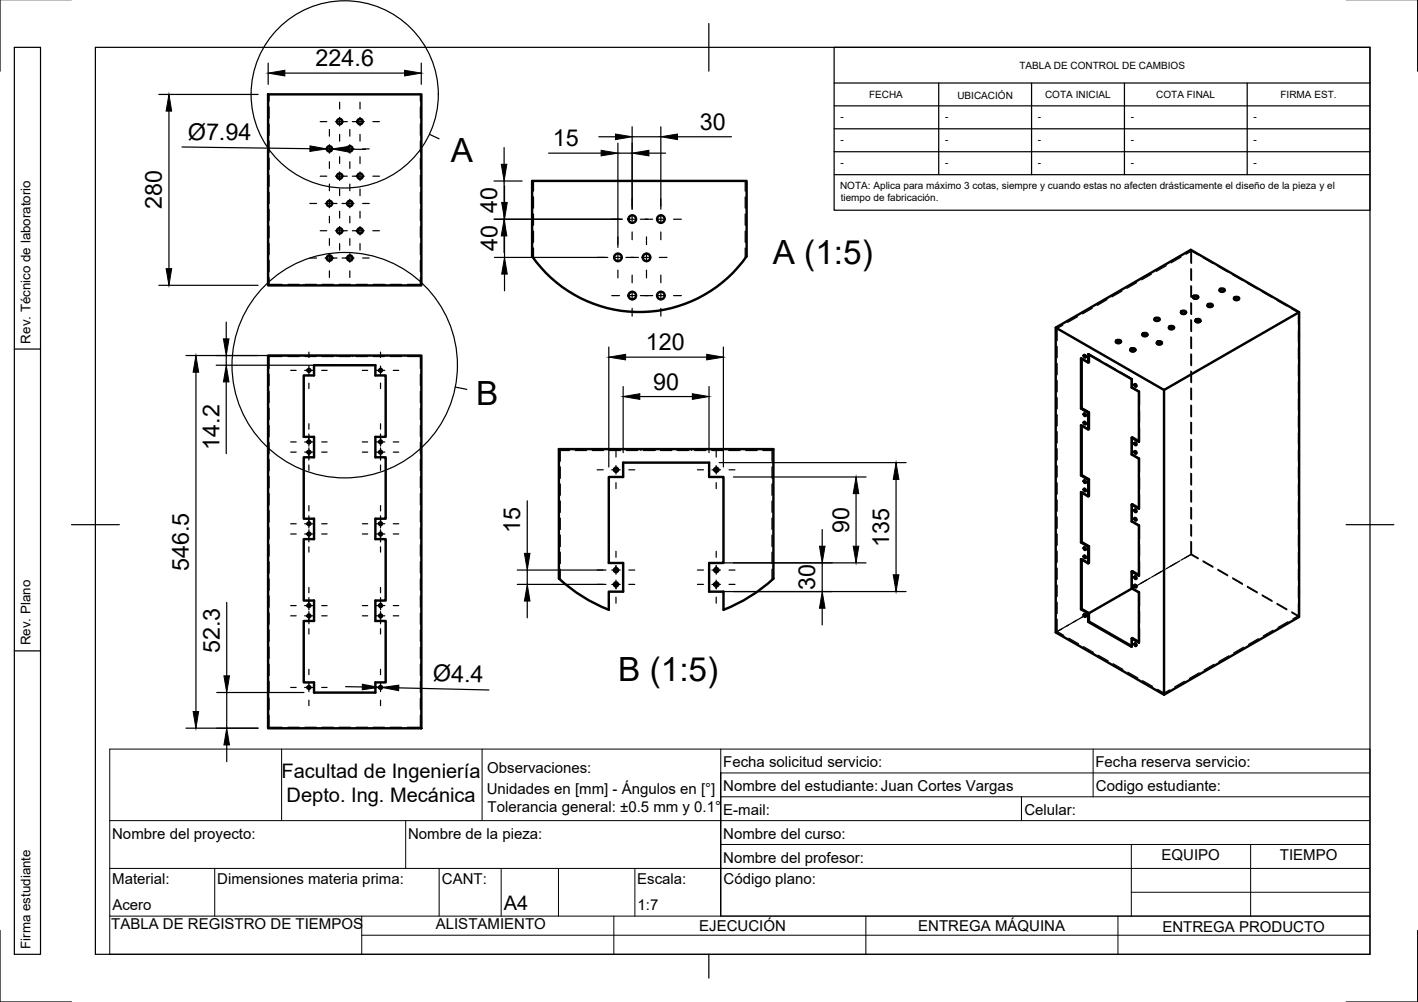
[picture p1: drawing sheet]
<svg xmlns="http://www.w3.org/2000/svg" width="297mm" height="210mm" viewBox="0 0 297 210" stroke-linecap="round" stroke-linejoin="round" font-family="sans-serif">
<!-- layer: Visible -->
<g fill="none" stroke="#000" stroke-width=".51">
<path d="M56.2 19.8h32.1v40h-32.1zM111.5 37.9h44.9v15.8a27.5 27.5 0 0 1-44.9 0zM56.2 74.5h32.1v78.1h-32.1zM63.6 78.6h2.2v-2.1h12.8v2.1h2.2v12.9h-2.2v4.3h2.2v12.9h-2.2v4.2h2.2v12.9h-2.2v4.3h2.2v12.9h-2.2v2.1h-12.8v-2.1h-2.2v-12.9h2.2v-4.3h-2.2v-12.9h2.2v-4.2h-2.2v-12.9h2.2v-4.3h-2.2zM221.1 68.6l22.7 13.1 28.3-16.3-22.7-13.1-28.3 16.3v63.9l22.7 13M226.6 75.2v10.3M227.2 74.4l.2 .4M227.9 76v-1.8l9.1 5.2v1.8l1.6 .9v10.5l-1.6-.9 .2-.1 1.4 .8M228.1 74.3v1.6l-.2 .1-1.5-.9v10.5M233.7 71.6l.6-.2 .5 .2M233.9 71.3a.61 .61 0 0 1 .9 .3 .61 .61 0 0 1-.6 .3 .61 .61 0 0 1-.5-.5zM236.8 73.3l.5-.2 .6 .2"/>
<path d="M236.9 73a.61 .61 0 0 1 1 .3 .61 .61 0 0 1-.6 .3 .61 .61 0 0 1-.5-.4zM239.3 70.1l.5-.2 .6 .2M239.4 69.8a.61 .61 0 0 1 1 .3 .61 .61 0 0 1-.6 .3 .61 .61 0 0 1-.5-.4zM241.8 67l.6-.3 .5 .3M242 66.6a.61 .61 0 0 1 .9 .4 .61 .61 0 0 1-.6 .2 .61 .61 0 0 1-.5-.4zM242.3 71.9l.6-.2 .5 .2M242.5 71.6a.61 .61 0 0 1 .9 .3 .61 .61 0 0 1-.6 .2 .61 .61 0 0 1-.5-.4zM244.9 68.7l.5-.3 .5 .3M245 68.4a.61 .61 0 0 1 .9 .3 .61 .61 0 0 1-.6 .2 .61 .61 0 0 1-.4-.4zM247.4 65.5l.5-.3 .6 .3M247.5 65.2a.61 .61 0 0 1 1 .3 .61 .61 0 0 1-.6 .2 .61 .61 0 0 1-.5-.4zM249.9 62.3l.6-.2 .5 .2"/>
<path d="M250.1 62a.61 .61 0 0 1 .9 .3 .61 .61 0 0 1-.6 .3 .61 .61 0 0 1-.5-.5zM250.4 67.2l.5-.2 .6 .2M250.5 66.9a.61 .61 0 0 1 1 .3 .61 .61 0 0 1-.6 .3 .61 .61 0 0 1-.5-.4zM252.9 64.1l.6-.3 .5 .3M253.1 63.7a.61 .61 0 0 1 .9 .3 .61 .61 0 0 1-.6 .3 .61 .61 0 0 1-.5-.4zM255.5 60.8l.5-.2 .5 .2M255.6 60.5a.61 .61 0 0 1 .9 .3 .61 .61 0 0 1-.6 .3 .61 .61 0 0 1-.4-.4zM258.5 62.6l.5-.3 .6 .3M258.6 62.3a.61 .61 0 0 1 1 .3 .61 .61 0 0 1-.6 .2 .61 .61 0 0 1-.5-.4zM272.1 65.4v63.8l-28.3 16.3v-63.8M226.4 99.6l1.5 .9 .2-.1M226.4 85.6l.2-.1 1.5 .9-.2 .1z"/>
<path d="M226.6 89.2v10.3M227.2 86.6l.2 .5M227.2 88.4l.2 .4M227.9 86.5v3.5M228.1 86.4v3.5l-.2 .1-1.5-.9v10.5l.2-.1 1.5 .9M237 91.7v3.5l1.6 .9v10.5l-1.6-.9 .2-.1 1.4 .8M237.8 92.7l.2 .5M237.8 80.5l.2 .4M237.8 94.5l.2 .5M226.4 113.6l1.5 .9 .2-.1M226.6 103.2v10.4M226.6 117.2v10.4"/>
<path d="M227.2 100.6l.2 .5M227.2 114.7l.2 .4M227.2 102.4l.2 .5M227.2 116.4l.2 .5M227.9 100.5v3.5M227.9 114.5v3.5M228.1 114.4v3.5l-.2 .1-1.5-.9v10.5h.2l1.5 .8M228.1 100.4v3.5l-.2 .1-1.5-.9v10.5h.2l1.5 .8M237 105.7v3.5l1.6 .9v10.5l-1.6-.9 .2-.1 1.4 .8M237 119.7v3.5l1.6 .9v10.5l-1.6-.8 .2-.1 1.4 .8M237.8 106.7l.2 .5M237.8 108.5l.2 .5"/>
<path d="M117.1 121.2v-27.1h44.9v27.1M117.1 121.2a33.1 33.1 0 0 0 10.5 6.5M162 121.2a33.1 33.1 0 0 1-10.4 6.5v-3.8h-3.1v-6h3.1v-18h-3.1v-3h-18v3h-3v18h3v6h-3v3.9M226.4 127.6l1.5 .9 .2-.1M227.2 128.7l.2 .4M227.4 128.9l-.2 .1M227.9 130.3l9.1 5.2v-1.7M228.1 128.4v1.8l-.2 .1v-1.8M228.1 130.2l8.9 5.1M237.1 123.3l-9 5.2M237.8 120.8l.2 .4M237.8 122.5l.2 .5"/>
<path d="M237.8 134.8l.2 .4M238 122.8l-.2 .1"/>
<circle cx="69" cy="31.2" r=".56"/>
<circle cx="71.2" cy="36.9" r=".56"/>
<circle cx="71.2" cy="25.5" r=".56"/>
<circle cx="73.3" cy="31.2" r=".56"/>
<circle cx="75.4" cy="25.5" r=".56"/>
<circle cx="75.4" cy="36.9" r=".56"/>
<circle cx="69" cy="42.6" r=".56"/>
<circle cx="69" cy="54.1" r=".56"/>
<circle cx="71.2" cy="48.3" r=".56"/>
<circle cx="73.3" cy="42.6" r=".56"/>
<circle cx="73.3" cy="54.1" r=".56"/>
<circle cx="75.4" cy="48.3" r=".56"/>
<circle cx="129.4" cy="53.9" r=".79"/>
<circle cx="132.5" cy="45.9" r=".79"/>
<circle cx="135.4" cy="53.9" r=".79"/>
<circle cx="138.4" cy="45.9" r=".79"/>
<circle cx="64.7" cy="77.6" r=".31"/>
<circle cx="79.7" cy="77.6" r=".31"/>
<circle cx="132.5" cy="61.9" r=".79"/>
<circle cx="138.4" cy="61.9" r=".79"/>
<circle cx="227.2" cy="74.7" r=".23"/>
<circle cx="64.7" cy="92.6" r=".31"/>
<circle cx="64.7" cy="94.7" r=".31"/>
<circle cx="79.7" cy="94.7" r=".31"/>
<circle cx="79.7" cy="92.6" r=".31"/>
<circle cx="129" cy="98.4" r=".43"/>
<circle cx="150.1" cy="98.4" r=".43"/>
<circle cx="227.2" cy="86.9" r=".23"/>
<circle cx="227.2" cy="88.7" r=".23"/>
<circle cx="237.8" cy="80.8" r=".23"/>
<circle cx="237.8" cy="93" r=".23"/>
<circle cx="237.8" cy="94.8" r=".23"/>
<circle cx="64.7" cy="109.7" r=".31"/>
<circle cx="64.7" cy="111.9" r=".31"/>
<circle cx="79.7" cy="111.9" r=".31"/>
<circle cx="79.7" cy="109.7" r=".31"/>
<circle cx="129" cy="119.4" r=".43"/>
<circle cx="150.1" cy="119.4" r=".43"/>
<circle cx="227.2" cy="102.7" r=".23"/>
<circle cx="227.2" cy="115" r=".23"/>
<circle cx="227.2" cy="116.7" r=".23"/>
<circle cx="227.2" cy="100.9" r=".23"/>
<circle cx="237.8" cy="108.8" r=".23"/>
<circle cx="237.8" cy="107" r=".23"/>
<circle cx="64.7" cy="129" r=".31"/>
<circle cx="64.7" cy="126.9" r=".31"/>
<circle cx="79.7" cy="129" r=".31"/>
<circle cx="79.7" cy="126.9" r=".31"/>
<circle cx="129" cy="122.4" r=".43"/>
<circle cx="150.1" cy="122.4" r=".43"/>
<circle cx="227.2" cy="129" r=".23"/>
<circle cx="237.8" cy="121.1" r=".23"/>
<circle cx="237.8" cy="135.1" r=".23"/>
<circle cx="237.8" cy="122.8" r=".23"/>
<circle cx="64.7" cy="144" r=".31"/>
<circle cx="79.7" cy="144" r=".31"/>
</g>
<!-- layer: Hidden -->
<g fill="none" stroke="#000" stroke-width=".25">
<path d="M56.4 19.8v1.4M88.1 19.8v1.4M56.4 22.4v2.4M56.4 26v2.4M56.4 29.5v2.4M56.4 33.1v2.4M56.4 36.7v2.4M88.1 22.4v2.4M88.1 26v2.4M88.1 29.5v2.4M88.1 33.1v2.4M88.1 36.7v2.4"/>
<path d="M111.8 37.9v2.1M156.1 37.9v2.1M56.4 40.3v2.3M56.4 43.8v2.4M56.4 47.4v2.4M56.4 51v2.4M56.4 54.6v2.3M56.4 58.1v1.5h2.7M60.3 59.6h2.4M63.6 59.6v.2M63.9 59.6h2.4M64.4 59.6v.2"/>
<path d="M65 59.6v.2M65.8 59.6v.2M67.4 59.6h2.4M71 59.6h2.4M74.6 59.6h2.4M78.2 59.6h2.3M78.6 59.6v.2M79.4 59.6v.2M80 59.6v.2M80.8 59.6v.2M81.7 59.6h2.4M88.1 40.3v2.3"/>
<path d="M88.1 43.8v2.4M88.1 47.4v2.4M88.1 51v2.4M88.1 54.6v2.3M88.1 58.1v1.5h-2.8M111.8 41.2v2.4M111.8 44.8v2.4M111.8 48.4v2.4M111.8 52v2.1M156.1 41.2v2.4M156.1 44.8v2.4M156.1 48.4v2.4"/>
<path d="M156.1 52v2.1M238.1 59.2l-2 1.2M241.2 57.4l-2.1 1.2M244.3 55.7l-2.1 1.1M247.4 53.9l-2.1 1.2M249.4 52.3v2.8M249.4 56.3v2.3M249.4 59.9v2.3M249.6 52.6l-1.2 .7M249.6 52.6l1.4 .8M249.6 52.6v2.6M249.6 56.4v2.4"/>
<path d="M249.6 59.9v2.4M252 54l2.1 1.2M255.1 55.8l2.1 1.2M258.2 57.6l2.1 1.2M261.3 59.3l2.1 1.2M56.4 78.4v2.4M59.1 74.7h-2.7v2.5M60.3 74.7h2.4M63.9 74.7h2.4M67.4 74.7h2.4M68.4 74.5v.2M69.6 74.5v.2"/>
<path d="M70.6 74.5v.2M71 74.7h2.4M71.7 74.5v.2M72.7 74.5v.2M73.9 74.5v.2M74.6 74.7h2.4M74.9 74.5v.2M76 74.5v.2M78.2 74.7h2.3M81.7 74.7h2.4M85.3 74.7h2.8v2.5M88.1 78.4v2.4"/>
<path d="M221.4 68.8v2.6M221.4 72.6v2.3M221.4 76.1v2.4M221.4 79.7v2.4M221.4 68.8l1.4 .8M222.6 68.1l-1.2 .7M223.9 70.2l2 1.2M225.7 66.4l-2.1 1.1M226.4 75.1l.2-.1v.2M226.6 75l1.5 .9M227 72l2 1.2M227.1 74.4a.28 .28 0 0 1 .4 .1 .28 .28 0 0 1-.1 .3"/>
<path d="M227.2 74.3l-.2 .1M227.5 74.8l-.1 .1M227.9 74.2l.2-.1v.2M228.1 74.1l2.5 1.4M228.8 64.6l-2 1.2M230.1 73.8l2 1.1M231.6 76.2l2.1 1.1M231.9 62.8l-2.1 1.2M233.2 75.6l2 1.1M233.7 71.5v.2M233.7 71.6a.58 .58 0 0 0 .6 .4 .58 .58 0 0 0 .5-.4M234.7 77.9l2.5 1.4"/>
<path d="M234.8 71.5v.2M235 61l-2.1 1.2M236.3 77.3l2 1.2M236.7 73.3v.1M236.7 73.4a.57 .57 0 0 0 .6 .4 .57 .57 0 0 0 .5-.4M237.2 79.3v1.8M237.2 79.3l-.2 .1M237.9 73.3v.1M239.2 70.1v.1M239.3 70.2a.58 .58 0 0 0 .5 .4 .58 .58 0 0 0 .6-.4M239.4 79.1l2 1.2M240.4 70.1v.1"/>
<path d="M241.8 66.9v.1M241.8 67a.56 .56 0 0 0 .5 .4 .56 .56 0 0 0 .6-.4M242.3 71.8v.2M242.3 71.9a.55 .55 0 0 0 .6 .4 .55 .55 0 0 0 .5-.4M242.9 66.9v.1M243.4 71.8v.2M244.8 68.6v.2M244.8 68.7a.57 .57 0 0 0 .6 .4 .57 .57 0 0 0 .5-.4M246 68.6v.2M247.3 65.4v.2M247.4 65.5a.57 .57 0 0 0 .5 .4 .57 .57 0 0 0 .6-.4M248.1 79.2l-2.1 1.2"/>
<path d="M248.5 65.4v.2M249.4 63.4v2.4M249.4 67v2.4M249.4 70.6v2.4M249.4 74.1v2.4M249.4 77.7v2.4M249.6 63.5v2.4M249.6 67.1v2.4M249.6 70.6v2.4M249.6 74.2v2.4M249.6 77.8v2.4M249.9 62.2v.2"/>
<path d="M249.9 62.3a.56 .56 0 0 0 .5 .4 .56 .56 0 0 0 .6-.4M250.4 67.2v.1M250.4 67.3a.56 .56 0 0 0 .5 .4 .56 .56 0 0 0 .6-.4M251 62.2v.2M251.2 77.5l-2 1.1M251.5 67.2v.1M252.9 64v.1M252.9 64a.57 .57 0 0 0 .6 .5 .57 .57 0 0 0 .5-.5M254 64v.1M254.3 75.7l-2.1 1.2M255.4 60.8v.1M255.4 60.8a.57 .57 0 0 0 .6 .5 .57 .57 0 0 0 .5-.5"/>
<path d="M256.6 60.8v.1M257.4 73.9l-2.1 1.2M258.4 62.5v.2M258.5 62.6a.58 .58 0 0 0 .5 .4 .58 .58 0 0 0 .6-.4M259.6 62.5v.2M260.5 72.1l-2.1 1.2M263.6 70.3l-2.1 1.2M264.4 61.1l2.1 1.2M266.7 68.6l-2.1 1.1M267.5 62.9l2.1 1.2M269.8 66.8l-2.1 1.2M270.6 64.7l1.4 .8"/>
<path d="M272 65.5l-1.2 .7M272 65.5v2.6M272 69.3v2.3M272 72.8v2.4M272 76.4v2.4M272 80v2.4M56.4 82v2.3M56.4 85.5v2.4M56.4 89.1v2.4M56.4 92.7v2.4M56.4 96.3v2.3M56.4 99.8v2.4"/>
<path d="M88.1 82v2.3M88.1 85.5v2.4M88.1 89.1v2.4M88.1 92.7v2.4M88.1 96.3v2.3M88.1 99.8v2.4M117.4 97.8v2.4M119.3 94.4h-1.9v2.2M120.5 94.4h2.4M124.1 94.4h2.3M127.6 94.4h2.4M131.2 94.4h2.4"/>
<path d="M134.2 94.1v.3M134.8 94.4h2.4M135.8 94.1v.3M137.2 94.1v.3M138.3 94.4h2.4M138.8 94.1v.3M140.3 94.1v.3M141.8 94.1v.3M141.9 94.4h2.4M143.3 94.1v.3M144.8 94.1v.3M145.5 94.4h2.4"/>
<path d="M149.1 94.4h2.3M152.6 94.4h2.4M156.2 94.4h2.4M159.8 94.4h1.9v2.2M161.7 97.8v2.4M221.4 83.3v2.4M221.4 86.9v2.3M221.4 90.4v2.4M221.4 94v2.4M221.4 97.6v2.4M226.6 89v.2M226.6 89l-.2 .1"/>
<path d="M226.6 89l1.5 .9M227.1 86.6a.27 .27 0 0 1 .4 .1 .27 .27 0 0 1-.1 .4M227.1 88.4a.27 .27 0 0 1 .4 .1 .27 .27 0 0 1-.1 .4M227.2 88.3l-.2 .1M227.2 86.5l-.2 .1M227.5 88.9h-.1M227.5 87.1l-.1 .1M237.2 81.1l1.5 .9-.1 .1M237.2 95.1l1.5 .9-.1 .1M237.2 81.1l-.2 .1M237.2 95.1l-.2 .1M237.2 91.6v3.5"/>
<path d="M237.7 92.7a.27 .27 0 0 1 .4 .1 .27 .27 0 0 1-.1 .4M237.7 80.5a.28 .28 0 0 1 .4 .1 .28 .28 0 0 1-.1 .4M237.7 94.5a.28 .28 0 0 1 .4 .1 .28 .28 0 0 1-.1 .4M237.8 94.4l-.2 .1M237.8 80.4l-.2 .1M237.8 92.7h-.2M238.1 94.9l-.1 .2M238.1 80.9l-.1 .1M238.1 93.2l-.1 .1M238.6 92.4l.1 .1M238.7 89.6v2.9l-.1 .1M238.7 82v2.9"/>
<path d="M238.7 86v2.4M238.7 96v2.9M242.5 80.9l1.3 .8 1.2-.7M249.4 81.3v2.4M249.4 84.9v2.3M249.4 88.4v2.4M249.4 92v2.4M249.4 95.6v2.4M249.4 99.1v2.4M249.6 81.4v2.3M249.6 84.9v2.4M249.6 88.5v2.4"/>
<path d="M249.6 92.1v2.4M249.6 95.7v2.3M249.6 99.2v2.4M272 83.5v2.4M272 87.1v2.4M272 90.7v2.4M272 94.3v2.3M272 97.8v2.4M56.4 103.4v2.4M56.4 107v2.4M56.4 110.5v2.4M56.4 114.1v2.4"/>
<path d="M56.4 117.7v2.4M88.1 103.4v2.4M88.1 107v2.4M88.1 110.5v2.4M88.1 114.1v2.4M88.1 117.7v2.4M117.4 101.4v2.4M117.4 105v2.3M117.4 108.5v2.4M117.4 112.1v2.4M117.4 115.7v2.4M117.4 119.2v2.3"/>
<path d="M161.7 101.4v2.4M161.7 105v2.3M161.7 108.5v2.4M161.7 112.1v2.4M161.7 115.7v2.4M161.7 119.2v2.3M221.4 101.1v2.4M221.4 104.7v2.4M221.4 108.3v2.4M221.4 111.9v2.4M221.4 115.4v2.4M221.4 119v2.4"/>
<path d="M226.6 103v.2M226.6 117v.2M226.6 117l-.2 .1M226.6 117l1.5 .9M226.6 103l-.2 .1M226.6 103l1.5 .9M227.1 100.6a.28 .28 0 0 1 .4 .2 .28 .28 0 0 1-.1 .3M227.1 114.7a.28 .28 0 0 1 .4 .1 .28 .28 0 0 1-.1 .3M227.1 102.4a.27 .27 0 0 1 .4 .1 .27 .27 0 0 1-.1 .4M227.1 116.4a.28 .28 0 0 1 .4 .1 .28 .28 0 0 1-.1 .4M227.2 116.3l-.2 .1M227.2 102.3l-.2 .1"/>
<path d="M227.2 114.6l-.2 .1M227.2 100.6l-.2 .1M227.5 116.9l-.1 .1M227.5 102.9h-.1M227.5 115.1l-.1 .1M227.5 101.1l-.1 .1M237.2 109.1l1.5 .9-.1 .1M237.2 109.1l-.2 .1M237.2 105.6v3.5M237.2 119.6v3.6M237.7 106.8a.27 .27 0 0 1 .4 .1 .27 .27 0 0 1-.1 .3M237.7 108.5a.27 .27 0 0 1 .4 .1 .27 .27 0 0 1-.1 .4"/>
<path d="M237.8 108.4l-.2 .1M237.8 106.7l-.2 .1M238.1 109l-.1 .1M238.1 107.2l-.1 .1M238.6 106.4l.1 .1M238.7 117.7v2.8l-.1 .1M238.7 103.6v2.9l-.1 .1M238.7 100.1v2.3M238.7 110v2.9M238.7 114.1v2.4M243.3 119.7l-2.1 1.2M244.1 119.3l-2.1 1.2"/>
<path d="M246.4 117.9l-2.1 1.2M247.2 117.5l-2.1 1.2M249.4 116.2l-1.2 .7M249.4 102.7v2.4M249.4 106.3v2.4M249.4 109.9v2.3M249.4 113.4v2.8M249.4 116.2l1.6 .9M249.6 102.8v2.4M249.6 106.4v2.3M249.6 110v2.3M249.6 113.5v2.6"/>
<path d="M251 116.9l-1.4-.8-2.2 1.2M252 117.5l2.1 1.2M252 117.7l2.1 1.1M255.1 119.3l2.1 1.2M255.1 119.4l2.1 1.2M272 101.4v2.4M272 105v2.4M272 108.6v2.3M272 112.1v2.4M272 115.7v2.4M272 119.3v2.4M56.4 121.3v2.3"/>
<path d="M56.4 124.8v2.4M56.4 128.4v2.4M56.4 132v2.4M56.4 135.5v2.4M56.4 139.1v2.4M88.1 121.3v2.3M88.1 124.8v2.4M88.1 128.4v2.4M88.1 132v2.4M88.1 135.5v2.4M88.1 139.1v2.4M221.4 132.3l1.4 .8"/>
<path d="M221.4 122.6v2.4M221.4 126.1v2.4M221.4 129.7v2.6M222.4 131.8l-1.3 .7M223.8 130.9l-2.4 1.4M223.9 133.7l2 1.2M225.5 130l-2.1 1.2M227 135.5l2 1.2M227.1 128.7a.27 .27 0 0 1 .4 .1 .27 .27 0 0 1-.1 .4M227.2 128.6l-.2 .1M227.5 129.2h-.1M228.1 128.5l-.7 .4"/>
<path d="M228.6 128.2l-3.7 2.1M230.1 137.3l2 1.1M231.7 126.4l-2.1 1.2M233.2 139l2 1.2M234.8 124.6l-2.1 1.2M237.2 123.2l1.5 .8-.1 .1M237.2 133.7v1.7l-.2-.1M237.2 123.2h-.2M237.2 135.4l-.2 .1M237.7 120.8a.28 .28 0 0 1 .4 .1 .28 .28 0 0 1-.1 .4M237.7 122.5a.27 .27 0 0 1 .4 .1 .27 .27 0 0 1-.1 .4M237.7 134.8a.28 .28 0 0 1 .4 .1 .28 .28 0 0 1-.1 .4"/>
<path d="M237.8 134.7l-.2 .1M237.8 122.4l-.2 .1M237.8 120.7l-.2 .1M237.8 122.9l-.7 .4M237.9 122.8l-2.1 1.2M238.1 135.2l-.1 .1M238.1 123l-.1 .1M238.1 121.2l-.1 .1M238.6 120.4l.1 .1M238.6 134.5h.1M238.7 131.7v2.8l-.1 .1M238.7 124v2.9"/>
<path d="M238.7 128.1v2.4M241 121l-3 1.8M254.3 139.2l-2.1 1.1M257.4 137.4l-2.1 1.2M258.2 121l2.1 1.2M258.2 121.2l2.1 1.2M260.5 135.6l-2.1 1.2M261.3 122.8l2.1 1.2M261.3 123l2.1 1.2M263.6 133.8l-2.1 1.2M264.4 124.6l2.1 1.2M264.4 124.8l2.1 1.2"/>
<path d="M266.7 132l-2.1 1.2M267.5 126.4l2.1 1.2M267.5 126.6l2.1 1.2M269.8 130.3l-2.1 1.1M270.6 128.2l1.4 .8-1.2 .7M270.6 128.3l1.5 .9M272 122.8v2.4M272 126.4v2.6M56.4 149.8v2.6h2.7M56.4 142.7v2.4M56.4 146.3v2.3M60.3 152.4h2.4"/>
<path d="M63.9 152.4h2.4M67.4 152.4h2.4M71 152.4h2.4M74.6 152.4h2.4M78.2 152.4h2.3M81.7 152.4h2.4M88.1 149.8v2.6h-2.8M88.1 142.7v2.4M88.1 146.3v2.3M236.3 140.8l2 1.2M239.4 142.6l2 1.2M242.5 144.4l1.3 .8 1.2-.7"/>
<path d="M248.1 142.7l-2.1 1.2M251.2 140.9l-2 1.2"/>
</g>
<!-- layer: BOM -->
<g fill="none" stroke="#000" stroke-width=".25">
<path d="M3 9.9h5.5v190h-5.5zM174.7 9.9h112.3v34.1h-112.3zM174.7 17.4h112.3M196.6 17.4v19.2M216.1 17.4v19.2M235.5 17.4v19.2M261.3 17.4v19.2M174.7 22.2h112.3M174.7 27h112.3M174.7 31.8h112.3M174.7 36.6h112.3M3 73.1h5.5"/>
<path d="M3 136.3h5.5"/>
</g>
<!-- layer: Border -->
<path d="M0 -.1v15M297 -.1v15M20 9.9h267v190h-267zM148.5 4.9v10M15 109.9h10M282 109.9h10M0 194.9v15h15M148.5 199.9v5M297 194.9v15h-15" fill="none" stroke="#000" stroke-width=".25"/>
<!-- layer: TitleBlock -->
<g fill="none" stroke="#000" stroke-width=".21">
<path d="M59 156.9v15M101 156.9v15M151 156.9v35v-30h136M229 156.9v10M23 171.9h264M85 171.9v10M151 166.9h136M151 176.9h136M214 166.9v5M237 176.9v15M262 176.9v15M23 191.9v8h264v-43h-264v35h264h-136"/>
<path d="M23 181.9h264M45 181.9v10M75.8 195.9h211.2M75.8 191.9v8M92 181.9v10M105 181.9v10M117 181.9v10M128.6 191.9v8M133 181.9v10M181.4 191.9v8M234.2 191.9v8M237 186.9h50"/>
</g>
<!-- layer: Smart Centers -->
<g fill="none" stroke="#000" stroke-width=".25">
<path d="M64.9 31.2h1.4M67.1 25.5h1.4M67.1 36.9h1.4M68.1 31.2h2.5M69 27.1v1.4M69 30.3v1.8M69 33.9v1.4M69 38.6v1.4M70.3 25.5h2.4M70.3 36.9h2.4M71.1 21.4v1.4M71.1 24.6v1.8"/>
<path d="M71.1 28.2v1.4M71.1 32.8v1.4M71.1 36v1.8M71.1 39.6v1.4M71.7 31.2h2.5M73.3 27.1v1.4M73.3 30.3v1.8M73.3 33.9v1.4M73.3 38.6v1.4M73.8 25.5h2.5M73.8 36.9h2.5M75.4 21.4v1.4"/>
<path d="M75.4 24.6v1.8M75.4 28.2v1.4M75.4 32.8v1.4M75.4 36v1.8M75.4 39.6v1.4M76 31.2h1.3M78.1 25.5h1.4M78.1 36.9h1.4M64.9 42.6h1.4M64.9 54.1h1.4M67.1 48.3h1.4M68.1 42.6h2.5"/>
<path d="M68.1 54.1h2.5M69 41.7v1.8M69 45.3v1.4M69 50v1.4M69 53.2v1.7M69 56.7v1.4M70.3 48.3h2.4M71.1 44.3v1.4M71.1 47.4v1.8M71.1 51v1.4M71.7 42.6h2.5M71.7 54.1h2.5"/>
<path d="M73.3 41.7v1.8M73.3 45.3v1.4M73.3 50v1.4M73.3 53.2v1.7M73.3 56.7v1.4M73.8 48.3h2.5M75.4 44.3v1.4M75.4 47.4v1.8M75.4 51v1.4M76 42.6h1.3M76 54.1h1.3M78.1 48.3h1.4"/>
<path d="M125.1 53.9h1.6M128.1 45.9h1.7M128.5 53.9h1.8M129.4 49.6v1.6M129.4 53v1.8M129.4 56.6v1.6M131.1 53.9h2.6M131.5 45.9h1.8M132.4 41.6v1.6M132.4 45v1.8M132.4 48.6v1.6M132.4 57.6v1.6"/>
<path d="M134.1 45.9h2.6M134.5 53.9h1.8M135.4 49.6v1.6M135.4 53v1.8M135.4 56.6v1.6M137.5 45.9h1.8M138.1 53.9h1.6M138.4 41.6v1.6M138.4 45v1.8M138.4 48.6v1.6M138.4 57.6v1.6M141.1 45.9h1.6"/>
<path d="M60.9 77.6h1.1M63.8 77.6h1.8M64.7 73.8v1.1M64.7 76.7v1.8M67.4 77.6h1.1M75.9 77.6h1.1M78.8 77.6h1.8M79.7 73.8v1.1M79.7 76.7v1.8M82.4 77.6h1.1M128.1 61.9h1.7M131.5 61.9h1.8"/>
<path d="M132.4 61v1.8M132.4 64.6v1.6M134.1 61.9h2.6M137.5 61.9h1.8M138.4 61v1.8M138.4 64.6v1.6M141.1 61.9h1.6M60.9 94.7h1.1M60.9 92.6h1.1M63.8 94.7h1.8M63.8 92.6h1.8M64.7 80.3v1.1"/>
<path d="M64.7 88.8v1.1M64.7 90.9v2.6M64.7 93.8v2.6M64.7 97.4v1.1M67.4 94.7h1.1M67.4 92.6h1.1M75.9 94.7h1.1M75.9 92.6h1.1M78.8 94.7h1.8M78.8 92.6h1.8M79.7 80.3v1.1M79.7 88.8v1.1"/>
<path d="M79.7 90.9v2.6M79.7 93.8v2.6M79.7 97.4v1.1M82.4 94.7h1.1M82.4 92.6h1.1M125.1 98.4h1.3M128.1 98.4h1.8M129 94.5v1.3M129 97.5v1.8M131.7 98.4h1.3M146.1 98.4h1.3M149.1 98.4h1.8"/>
<path d="M150 94.5v1.3M150 97.5v1.8M152.7 98.4h1.3M60.9 111.9h1.1M60.9 109.7h1.1M63.8 111.9h1.8M63.8 109.7h1.8M64.7 105.9v1.1M64.7 108v2.6M64.7 111v2.5M64.7 114.5v1.2M67.4 111.9h1.1"/>
<path d="M67.4 109.7h1.1M75.9 111.9h1.1M75.9 109.7h1.1M78.8 111.9h1.8M78.8 109.7h1.8M79.7 105.9v1.1M79.7 108v2.6M79.7 111v2.5M79.7 114.5v1.2M82.4 111.9h1.1M82.4 109.7h1.1M125.1 119.4h1.3"/>
<path d="M128.1 119.4h1.8M129 101.1v1.3M129 115.5v1.2M129 118.5v1.8M131.7 119.4h1.3M146.1 119.4h1.3M149.1 119.4h1.8M150 101.1v1.3M150 115.5v1.2M150 118.5v1.8M152.7 119.4h1.3M60.9 129h1.1"/>
<path d="M60.9 126.9h1.1M63.8 129h1.8M63.8 126.9h1.8M64.7 123.1v1.1M64.7 125.2v2.6M64.7 128.1v2.6M64.7 131.7v1.1M67.4 129h1.1M67.4 126.9h1.1M75.9 129h1.1M75.9 126.9h1.1M78.8 129h1.8"/>
<path d="M78.8 126.9h1.8M79.7 123.1v1.1M79.7 125.2v2.6M79.7 128.1v2.6M79.7 131.7v1.1M82.4 129h1.1M82.4 126.9h1.1M125.1 122.4h1.3M128.1 122.4h1.8M129 121.5v1.9M129 125.1v1.3M131.7 122.4h1.3"/>
<path d="M146.1 122.4h1.3M149.1 122.4h1.8M150 121.5v1.9M150 125.1v1.3M152.7 122.4h1.3M60.9 144h1.1M63.8 144h1.8M64.7 140.2v1.1M64.7 143.1v1.8M64.7 146.7v1.1M67.4 144h1.1M75.9 144h1.1"/>
<path d="M78.8 144h1.8M79.7 140.2v1.1M79.7 143.1v1.8M79.7 146.7v1.1M82.4 144h1.1"/>
</g>
<!-- layer: Detail Boundary -->
<g fill="none" stroke="#000" stroke-width=".25">
<path d="M89.9 28.1l2.1 1M95.4 81.1l2.4 .5"/>
<circle cx="72.2" cy="19.8" r="19.6"/>
<circle cx="72.2" cy="76.5" r="23.6"/>
</g>
<!-- layer: FD_Dimensions -->
<g fill="none" stroke="#000" stroke-width=".25">
<path d="M33.3 19.8h20.8M56.2 13.2v4.5M59.7 15.3h25.1M88.2 13.2v4.5M35.4 23.3v33M38.1 30.8l26.8 .4M68.4 31.2h1.2M73.1 31.3h3.5M103.5 37.9h5.9M105.6 30.9v3.5M105.6 37.9v8M105.7 38.9v3.5"/>
<path d="M114.9 32.1h11M125.4 28.7h3.5M129.4 30v21.8M129.4 32.1h3M132.4 26.6v17.2M132.4 28.7h6M135.9 32.1h3.5M138.4 26.6v17.2M141.9 28.7h11.3M33.3 59.8h20.8M103.5 45.9h26.8M103.6 53.9h23.7"/>
<path d="M105.6 49.4v3.5M105.7 45.9v8M105.7 57.4v3.5M38.9 74.5h30.7M41 78v71M45.3 76.5h24.8M47.4 67.5v3.5M47.4 74.5v2M127.5 72.7v25.1M131 74.8h17M151.5 72.7v25.1M47.4 80v15"/>
<path d="M130.5 81v13.8M134 83.1h11M148.5 81v13.8M150.6 96.9h39.2M153.6 99.9h27.8M108.4 119.4h18.5M110.4 104.9v11M110.4 119.4v3M150.6 117.9h30.8M172.2 110.9v3.5M172.2 117.9v6M179.3 103.4v11"/>
<path d="M187.7 100.4v20M47.5 126.2v15.4M108.4 122.4h18.5M110.4 125.9v3.5M150.6 123.9h39.2M172.2 127.4v3.5M38.9 152.5h15.2M45.4 145.1h18.3M47.5 145.1v7.4M47.5 156.1v3.4M72.4 143.8l3.5 .1M79.4 144h.6"/>
<path d="M83.5 144.1l18.9 .4"/>
</g>
<g fill="#000" stroke="#000" stroke-width=".21">
<path d="M56.2 15.3l3.5-.6v1.2zM84.8 14.7l3.4 .6-3.4 .6zM35.4 19.8l.6 3.5h-1.2zM64.9 30.6l3.5 .6-3.5 .5zM69.6 31.2l3.5-.5-.1 1.1zM105 34.4h1.2l-.6 3.5zM125.9 31.5l3.5 .6-3.5 .6zM128.9 28.1l3.5 .6-3.5 .5zM132.4 32.1l3.5-.6v1.2zM138.4 28.7l3.5-.6v1.1zM34.8 56.3h1.2l-.6 3.5zM105.6 45.9l.6 3.5h-1.2z"/>
<path d="M105.1 42.4h1.2l-.6 3.5zM105.7 53.9l.6 3.5h-1.2zM41 74.5l.6 3.5h-1.2zM46.8 71h1.2l-.6 3.5zM127.5 74.8l3.5-.6v1.2zM148 74.2l3.5 .6-3.5 .6zM47.4 76.5l.6 3.5h-1.2zM130.5 83.1l3.5-.6v1.2zM145 82.5l3.5 .6-3.5 .6zM109.9 115.9h1.1l-.6 3.5zM171.7 114.4h1.1l-.6 3.5zM179.3 99.9l.6 3.5h-1.2z"/>
<path d="M178.7 114.4h1.2l-.6 3.5zM187.7 96.9l.6 3.5h-1.2zM110.4 122.4l.6 3.5h-1.1zM172.2 123.9l.6 3.5h-1.1zM187.1 120.4h1.2l-.6 3.5zM40.4 149h1.2l-.6 3.5zM47.5 152.5l.6 3.6h-1.2zM46.9 141.6h1.2l-.6 3.5zM75.9 143.3l3.5 .7-3.5 .5zM80 144l3.5-.5v1.2z"/>
</g>
<g font-size="7">
<text x="94.5" y="33.9">A</text>
<text x="161.9" y="55.4">A (1:5)</text>
<text x="99.8" y="84.9">B</text>
<text x="129.5" y="142.7">B (1:5)</text>
</g>
<g font-size="4.9">
<text x="66.1" y="13.9">224.6</text>
<text x="39.3" y="29.3" transform="rotate(1 39.3 29.3)">Ø7.94</text>
<text x="146.6" y="27.2">30</text>
<text x="115.8" y="30.6">15</text>
<text x="33.9" y="43.8" transform="rotate(-90 33.9 43.8)">280</text>
<text x="104.1" y="44.5" transform="rotate(-90 104.1 44.5)">40</text>
<text x="104.2" y="52.5" transform="rotate(-90 104.2 52.5)">40</text>
<text x="135.3" y="73.4">120</text>
<text x="136.8" y="81.6">90</text>
<text x="46" y="94.2" transform="rotate(-90 46 94.2)">14.2</text>
<text x="109" y="111.6" transform="rotate(-90 109 111.6)">15</text>
<text x="177.9" y="111.6" transform="rotate(-90 177.9 111.6)">90</text>
<text x="39.6" y="119.6" transform="rotate(-90 39.6 119.6)">546.5</text>
<text x="186.2" y="114.7" transform="rotate(-90 186.2 114.7)">135</text>
<text x="170.8" y="123.6" transform="rotate(-90 170.8 123.6)">30</text>
<text x="46" y="136.9" transform="rotate(-90 46 136.9)">52.3</text>
<text x="90.7" y="142.7" transform="rotate(1 90.7 142.7)">Ø4.4</text>
</g>
<g font-size="4.2">
<text x="59" y="162.9">Facultad de Ingeniería</text>
<text x="60" y="168">Depto. Ing. Mecánica</text>
<text x="105.5" y="190.7">A4</text>
</g>
<g font-size="3.1">
<text x="102.1" y="162">Observaciones:</text>
<text x="151.5" y="160.7">Fecha solicitud servicio:</text>
<text x="229.5" y="160.7">Fecha reserva servicio:</text>
<text x="102" y="166.3">Unidades en [mm] - Ángulos en [°]</text>
<text x="151.5" y="165.7">Nombre del estudiante: Juan Cortes Vargas</text>
<text x="229.6" y="165.7">Codigo estudiante:</text>
<text x="102.1" y="170.1">Tolerancia general: ±0.5 mm y 0.1°</text>
<text x="151.5" y="170.7">E-mail:</text>
<text x="214.6" y="170.7">Celular:</text>
<text x="23.5" y="175.7">Nombre del proyecto:</text>
<text x="85.5" y="175.7">Nombre de la pieza:</text>
<text x="151.5" y="175.7">Nombre del curso:</text>
<text x="23.5" y="185.2">Material:</text>
<text x="45.5" y="185.2">Dimensiones materia prima:</text>
<text x="92.6" y="185.2">CANT:</text>
<text x="133.5" y="185.2">Escala:</text>
<text x="151.5" y="180.7">Nombre del profesor:</text>
<text x="151.6" y="185.2">Código plano:</text>
<text x="243.3" y="180.2">EQUIPO</text>
<text x="268.1" y="180.2">TIEMPO</text>
<text x="23.5" y="190.7">Acero</text>
<text x="133.5" y="190.7">1:7</text>
<text x="23.3" y="194.7">TABLA DE REGISTRO DE TIEMPOS</text>
<text x="91.3" y="194.6">ALISTAMIENTO</text>
<text x="146.5" y="195.1">EJECUCIÓN</text>
<text x="192.4" y="195.1">ENTREGA MÁQUINA</text>
<text x="243.5" y="195.2">ENTREGA PRODUCTO</text>
</g>
<g font-size="2.8">
<text x="6.4" y="72" transform="rotate(-90 6.4 72)">Rev. Técnico de laboratorio</text>
<text x="6.4" y="135.2" transform="rotate(-90 6.4 135.2)">Rev. Plano</text>
<text x="6.4" y="198.7" transform="rotate(-90 6.4 198.7)">Firma estudiante</text>
</g>
<g font-size="2.1">
<text x="213.6" y="14.4">TABLA DE CONTROL DE CAMBIOS</text>
<text x="182.1" y="20.5">FECHA</text>
<text x="200.6" y="20.7">UBICACIÓN</text>
<text x="218.9" y="20.5">COTA INICIAL</text>
<text x="242.2" y="20.5">COTA FINAL</text>
<text x="268.2" y="20.5">FIRMA EST.</text>
<text x="176.1" y="25.1">-</text>
<text x="176.1" y="29.9">-</text>
<text x="198" y="25.1">-</text>
<text x="198" y="29.9">-</text>
<text x="217.4" y="25.1">-</text>
<text x="217.4" y="29.9">-</text>
<text x="236.9" y="25.1">-</text>
<text x="236.9" y="29.9">-</text>
<text x="262.6" y="25.1">-</text>
<text x="262.6" y="29.9">-</text>
<text x="176.1" y="34.7">-</text>
<text x="198" y="34.7">-</text>
<text x="217.4" y="34.7">-</text>
<text x="236.9" y="34.7">-</text>
<text x="262.6" y="34.7">-</text>
<text x="176" y="39.5">NOTA: Aplica para máximo 3 cotas, siempre y cuando estas no afecten drásticamente el diseño de la pieza y el</text>
<text x="176.1" y="42">tiempo de fabricación.</text>
</g>
</svg>
